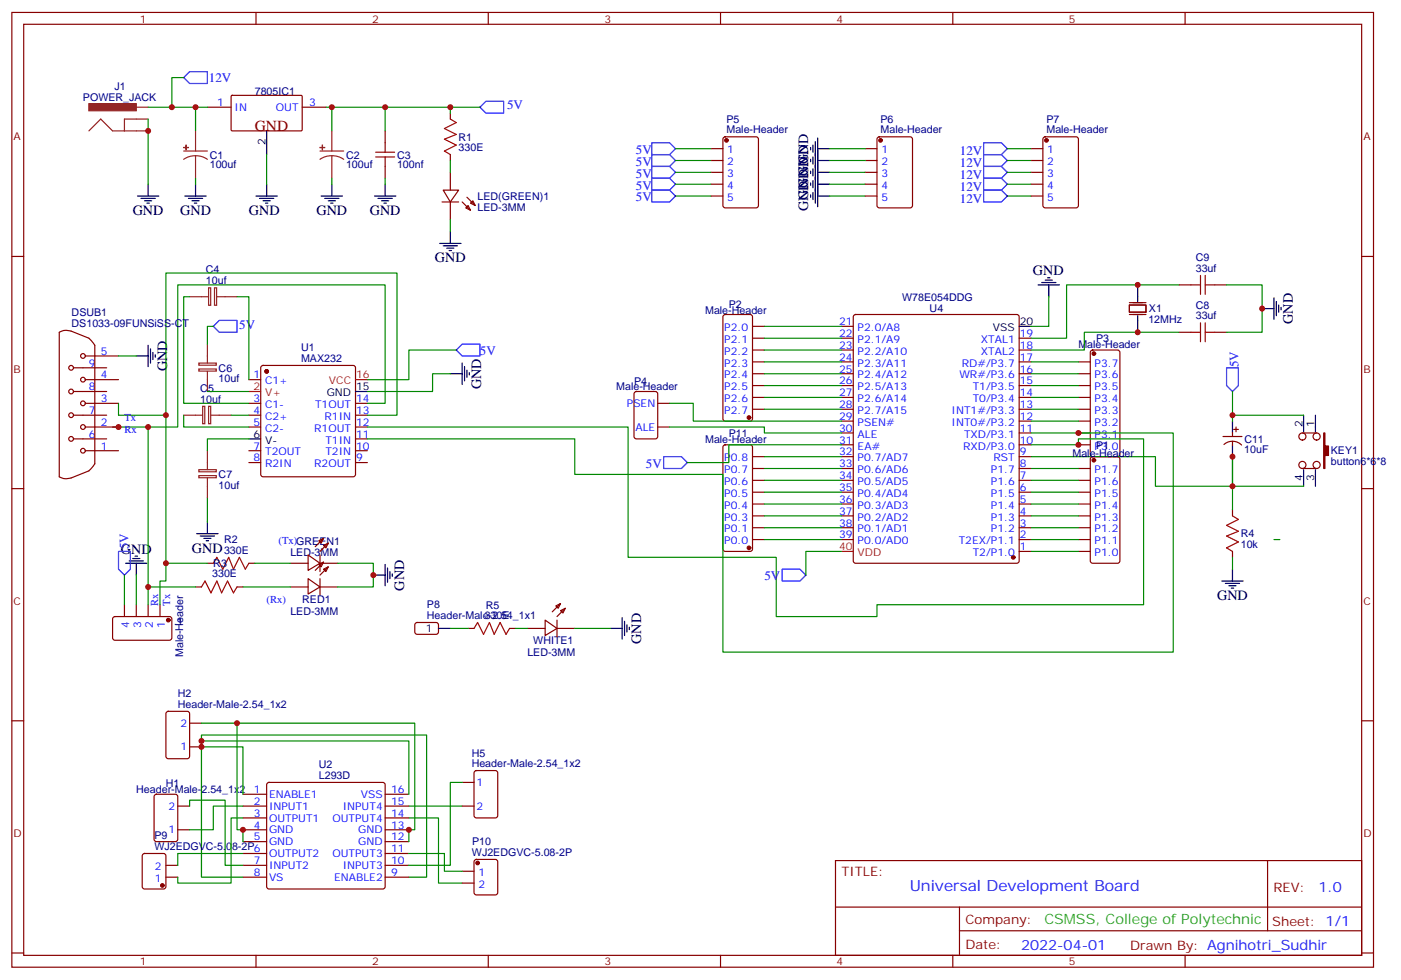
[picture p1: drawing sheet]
<svg xmlns="http://www.w3.org/2000/svg" width="417mm" height="292mm" viewBox="0 0 417 292" stroke-linecap="round" stroke-linejoin="round" font-family="sans-serif">
<g fill="none" stroke="#870000" stroke-width=".35">
<path d="M3.5 3.7h405.4v284.3h-405.4zM7.1 7.2h398.2v277.3h-398.2zM76.2 3.7v3.5M145.3 3.7v3.5M214.5 3.7v3.5M283.6 3.7v3.5M352.8 3.7v3.5M61.7 31.9h7.1M68.8 28.6l.3-.2h20.7l.2 .4-.1 10-.3 .2-20.6-.1-.2-.3zM90 31.9h7M114.7 39v3.5M134.1 33.7v1.8"/>
<path d="M114.7 49.6v3.5M131.9 56.6h4.6l-2.4 3.5zM134.1 46v1.8M134.1 51.3v5.3M139 58.7l2.5 2.5M211.7 44.3h3.5M211.7 47.8h3.5M211.7 51.3h3.5M211.7 54.9h3.5M211.7 58.4h3.5M215.4 41l.5-.3h9.2l.6 .5 .1 20-.5 .7h-9.4l-.7-.4v-20zM257.5 44.3h3.6"/>
<path d="M257.5 47.8h3.6M257.5 51.3h3.6M257.5 54.9h3.6M257.5 58.4h3.6M261.3 41l.5-.3h9.1l.7 .5v20l-.4 .7h-9.4l-.7-.4v-20zM306.9 44.3h3.5M306.9 47.8h3.5M306.9 51.3h3.5M306.9 54.9h3.5M306.9 58.4h3.5M310.7 41l.4-.3h9.2l.7 .5v20l-.4 .7h-9.5l-.6-.4-.1-20zM3.5 76.4h3.6"/>
<path d="M131.6 60.1h4.9M134.1 60.1v5.3M137.6 60.1l2.5 2.5M138.6 61.9l.7-.7 .8 1.4zM140.1 60.5l.7-.7 .7 1.4zM405.3 76.4h3.6M17.6 99l1.7-.6 1.9 .2 5.3 2.1 1.7 2.1v35.3l-1.7 2.1-5.3 2.1-1.4 .3-1-.1-1.2-.5zM215.4 93.9l.5-.2h7.4l.7 .4v30.6l-.4 .7h-7.7l-.7-.4v-30.6zM224 97.2h3.5M250.5 97.2h3.5M254.2 93.9l.5-.2h48l.6 .4 .1 72.9-.5 .7h-48.2l-.6-.4-.1-72.9zM336.2 90.8h4.9v2.2h-4.9z"/>
<path d="M336.2 90.1h4.9M336.2 93.7h4.9M351 99h3.5M351 84.8h3.5M361.6 99h3.5M361.6 84.8h3.5M21.9 116.6h9.8M21.9 109.5h9.8M25.4 113.1h9.9M25.4 106h9.9M74.1 113.1h3.5M77.8 109l.5-.2h26.8l.5 .2 .2 .5v31.8l-.2 .5-.5 .2h-26.8l-.5-.2-.2-.5v-31.8z"/>
<path d="M189 116.8l.4-.2h5.7l.6 .4 .1 13-.5 .6-5.9 .1-.6-.5-.1-12.9zM224 118.4h3.5M224 114.8h3.5M224 111.3h3.5M224 107.8h3.5M224 104.2h3.5M224 100.7h3.5M250.5 118.4h3.5M250.5 114.8h3.5M250.5 111.3h3.5M250.5 107.8h3.5M250.5 104.2h3.5"/>
<path d="M250.5 100.7h3.5M303.4 118.4h3.5M303.4 114.8h3.5M303.4 111.3h3.5M303.4 107.8h3.5M303.4 104.2h3.5M303.4 100.7h3.5M321 118.4h3.6M321 114.8h3.6M321 111.3h3.6M321 107.8h3.6M324.8 104.5l.5-.3h7.4l.6 .5 .1 30.6-.5 .6-7.6 .1-.7-.5v-30.5z"/>
<path d="M21.9 123.6h9.8M21.9 130.7h9.8M25.4 120.1h9.9M25.4 127.2h9.9M25.4 134.2h9.9M74.1 120.1h3.5M74.1 123.6h3.5M74.1 127.2h3.5M74.1 134.2h3.5M74.1 137.8h3.5M105.8 120.1h3.6M105.8 123.6h3.6"/>
<path d="M105.8 127.2h3.6M105.8 134.2h3.6M105.8 137.8h3.6M105.8 130.7h3.6M195.8 120.1h3.5M195.8 127.2h3.5M215.4 132.7l.5-.2h7.4l.7 .4v30.6l-.4 .7h-7.7l-.7-.4v-30.6zM224 139.5h3.5M224 136h3.5M224 121.9h3.5M250.5 139.5h3.5M250.5 136h3.5"/>
<path d="M250.5 132.5h3.5M250.5 128.9h3.5M250.5 125.4h3.5M250.5 121.9h3.5M303.4 139.5h3.5M303.4 136h3.5M303.4 132.5h3.5M303.4 128.9h3.5M303.4 125.4h3.5M303.4 121.9h3.5M321 139.5h3.6M321 132.5h3.6"/>
<path d="M321 128.9h3.6M321 125.4h3.6M321 121.9h3.6M324.8 136.2l.5-.2h7.4l.6 .4 .1 30.6-.5 .7h-7.6l-.7-.4v-30.6zM364.1 130h5.6M364.4 132.4a3.8 3.8 0 0 1 5.2 .1M366.9 128.9v1.1M366.9 131.4v1.1M367.2 127.9h1.5M367.9 127.2v1.4M387.7 139.5h4.2M387.7 128.9h4.2"/>
<path d="M3.5 145.5h3.6M224 157.2h3.5M224 153.6h3.5M224 150.1h3.5M224 146.6h3.5M224 143.1h3.5M250.5 157.2h3.5M250.5 153.6h3.5M250.5 150.1h3.5M250.5 146.6h3.5M250.5 143.1h3.5M303.4 157.2h3.5"/>
<path d="M303.4 153.6h3.5M303.4 150.1h3.5M303.4 146.6h3.5M303.4 143.1h3.5M321 157.2h3.6M321 153.6h3.6M321 150.1h3.6M321 146.6h3.6M321 143.1h3.6M366.9 151.9v1.7M405.3 145.5h3.6M58.2 174.8h1.8"/>
<path d="M61.7 167.7h1.8M70.6 174.8h1.7M74.1 167.7h1.7M86.4 167.7h5.3M86.4 174.8h5.3M91.7 165.3l3.5 2.4-3.5 2.2zM91.7 172.3l3.5 2.5-3.5 2.1zM94.9 161l1.4-.7-.7 1.4zM94.9 168.1l1.4-.7-.7 1.4zM95.2 167.7h5.3M95.2 165.3v4.9M95.2 172.3v5"/>
<path d="M95.2 174.8h5.3M96.3 162.5l1.4-.8-.7 1.5zM96.3 169.5l1.4-.7-.7 1.4zM96.3 160.3l-2.5 2.5M96.3 167.4l-2.5 2.5M97.7 161.7l-2.5 2.5M97.7 168.8l-2.5 2.5M166.9 179.7l-2.5 2.5M224 160.7h3.5M250.5 160.7h3.5M303.4 164.2h3.5M303.4 160.7h3.5"/>
<path d="M321 164.2h3.6M321 160.7h3.6M366.9 164.2v1.8M33.7 183.8l.5-.2 16.5 .1 .5 .6-.1 5.9-.7 .5-16.5-.1-.4-.6v-5.7zM37 180.1v3.5M40.6 180.1v3.5M44.1 180.1v3.5M47.6 180.1v3.5M123.7 185.6l.5-.2h5.9l.4 .7v2.4l-.7 .4-5.9-.1-.4-.6v-2.1zM139.3 187.1h1.8M151.7 187.1h1.8M157 187.1h5.3"/>
<path d="M162.3 184.7l3.5 2.4-3.5 2.2zM165.5 180.4l1.4-.7-.7 1.5zM165.8 187.1h5.3M165.8 184.7v4.9M166.9 181.9l1.4-.7-.7 1.4zM168.3 181.2l-2.5 2.4M3.5 214.7h3.6M49.6 212l.5-.2h5.6l.7 .5v12.9l-.4 .7-5.9 .1-.7-.5v-13zM56.4 215.4h3.6M405.3 214.7h3.6M46.1 236.7l.5-.2h5.6l.7 .5v12.9l-.4 .7h-5.9l-.7-.4v-13zM56.4 222.4h3.6"/>
<path d="M72.3 236.5h7.1M79.6 233.2l.5-.2h33.8l.5 .2 .3 .5v30.4l-.3 .5-.5 .2h-33.8l-.5-.3-.2-.4v-30.4zM114.7 236.5h7M137.6 233h3.5M141.3 229.7l.5-.2h5.7l.6 .4 .1 13-.5 .6-5.9 .1-.6-.5-.1-12.9zM42.6 254.4l.4-.2h5.7l.6 .4 .1 9.5-.5 .6-5.9 .1-.6-.5-.1-9.4zM49.4 257.7h3.5M52.9 240.1h3.5M52.9 247.1h3.5M72.3 240.1h7.1M72.3 243.6h7.1M72.3 247.1h7.1"/>
<path d="M72.3 250.6h7.1M72.3 254.2h7.1M72.3 257.7h7.1M114.7 240.1h7M114.7 243.6h7M114.7 247.1h7M114.7 250.6h7M114.7 254.2h7M114.7 257.7h7M137.6 240.1h3.5M137.6 259.5h3.5M141.3 256.1l.5-.2h5.7l.6 .5 .1 9.4-.5 .7h-5.9l-.6-.4-.1-9.5z"/>
<path d="M248.7 256.3h156.6v28.2h-156.6zM377.3 256.3v20.9M49.4 261.2h3.5M72.3 261.2h7.1M114.7 261.2h7M137.6 263h3.5M248.7 270.1h156.5M285.6 277.2h119.6M285.6 270.1v14.2M3.5 283.8h3.6M76.2 284.5v3.5M145.3 284.5v3.5"/>
<path d="M214.5 284.5v3.5M283.6 284.5v3.5M352.8 284.5v3.5M405.3 283.8h3.6"/>
<circle cx="21.2" cy="109.5" r=".71"/>
<circle cx="21.2" cy="116.6" r=".71"/>
<circle cx="24.7" cy="106" r=".71"/>
<circle cx="24.7" cy="113.1" r=".71"/>
<circle cx="21.2" cy="130.7" r=".71"/>
<circle cx="21.2" cy="123.6" r=".71"/>
<circle cx="24.7" cy="134.2" r=".71"/>
<circle cx="24.7" cy="120.1" r=".71"/>
<circle cx="24.7" cy="127.2" r=".71"/>
<circle cx="387.7" cy="138.5" r="1.06"/>
<circle cx="387.7" cy="130" r="1.06"/>
<circle cx="391.9" cy="130" r="1.06"/>
<circle cx="391.9" cy="138.5" r="1.06"/>
</g>
<g fill="#870000" stroke="#870000" stroke-width=".35">
<path d="M394.1 128.9h.3v3.9h1.1v2.8h-1.1v3.9h-.3z"/>
<circle cx="301.6" cy="166" r=".53"/>
<circle cx="79.4" cy="110.6" r=".53"/>
<circle cx="223" cy="163.2" r=".53"/>
<circle cx="223" cy="124.4" r=".53"/>
<circle cx="325.6" cy="105.3" r=".53"/>
<circle cx="325.6" cy="137.1" r=".53"/>
<circle cx="50.1" cy="184.7" r=".53"/>
<circle cx="216.3" cy="41.8" r=".53"/>
<circle cx="262.1" cy="41.8" r=".53"/>
<circle cx="311.5" cy="41.8" r=".53"/>
<circle cx="48.3" cy="263.7" r=".53"/>
<circle cx="142.2" cy="257" r=".53"/>
</g>
<g fill="none" stroke="#000" stroke-width=".35">
<path d="M79.4 39v7M40.9 58.4h6.4M42 59.1h4.2M43 59.8h2.2M44.1 54.9v3.5M55 58.4h6.4M56.1 59.1h4.2M57.1 59.8h2.2M58.2 54.9v3.5M76.2 58.4h6.3M77.3 59.1h4.2M78.3 59.8h2.1"/>
<path d="M79.4 54.9v3.5M95.6 58.4h6.4M96.7 59.1h4.2M97.7 59.8h2.1M98.8 54.9v3.5M111.5 58.4h6.3M112.5 59.1h4.3M113.6 59.8h2.1M114.7 54.9v3.5M241.3 43.9v.7M241.3 47.4v.8M241.3 51v.7"/>
<path d="M241.3 54.5v.7M241.3 58v.7M242 43.2v2.1M242 46.7v2.2M242 50.3v2.1M242 53.8v2.1M242 57.3v2.1M242.7 42.2v18.3M243.4 58.4h3.5M243.4 44.3h3.5M243.4 41.1v20.5M243.4 47.8h3.5"/>
<path d="M243.4 51.3h3.5M243.4 54.9h3.5M43.7 60.5h.7M57.9 60.5h.7M79 60.5h.7M98.4 60.5h.7M114.3 60.5h.7M130.9 72.5h6.3M131.9 73.2h4.3M133 73.9h2.1M133.7 74.6h.7M134.1 69v3.5"/>
<path d="M303.4 97.2h3.5M309 84.8h6.4M310.1 84.1h4.2M311.1 83.4h2.2M311.9 82.7h.7M312.2 84.8v3.6M338.7 84.8v5M338.7 94v5M375.7 91.9h3.5M379.2 88.7v6.4M379.9 89.8v4.2M380.6 90.8v2.2"/>
<path d="M381.4 91.5v.8M40.6 106h3.5M44.1 102.8v6.4M44.8 103.9v4.2M45.5 105v2.1M46.2 105.7v.7M105.8 116.6h3.6M134.1 111.3h3.5M137.6 108.1v6.4M138.3 109.2v4.2M139 110.2v2.2M139.7 110.9v.8"/>
<path d="M74.1 130.7h3.5M366.9 125.4v3.5M366.9 132.5v3.5M388.1 123.6v5M388.1 139.9v4.9M391.6 123.6v5M391.6 139.9v4.9M58.6 158.9h6.3M59.6 159.6h4.3M61.7 155.4v3.5M37.4 167.7h6.3M38.5 167h4.2"/>
<path d="M39.5 166.3h2.1M40.2 165.6h.7M40.6 167.7v3.6M60.7 160.3h2.1M61.4 161h.7M111.1 171.3h3.6M114.7 168.1v6.3M115.4 169.2v4.2M116.1 170.2v2.1M116.8 170.9v.7M363.7 173h6.4M364.8 173.7h4.2"/>
<path d="M365.8 174.4h2.1M366.5 175.2h.7M366.9 169.5v3.5M130.5 187.1h3.6M181.7 187.1h3.5M185.2 184v6.3M185.9 185v4.3M186.6 186.1v2.1M187.3 186.8v.7"/>
</g>
<path d="M74.1 116.6h3.5M105.8 113.1h3.6M250.5 164.2h3.5" fill="none" stroke="#f00" stroke-width=".35"/>
<g fill="none" stroke="#8c2424" stroke-width=".35">
<path d="M26.5 39l3.5-3.5 3.5 3.5h10.6M40.6 31.9h3.5M44.1 35.5h-7.1v3.5M58.2 39v6M98.8 39v6M54.7 45h7M58.2 46.4l1.9 .2 1.6 .8M58.2 46.4l-1.8 .2-1.7 .8M58.2 46.4v6.7M95.2 45h7.1M98.8 46.4l1.8 .2 1.7 .8M98.8 46.4l-1.9 .2-1.7 .8"/>
<path d="M98.8 46.4v6.7M56.4 88.4h5.7M62.1 85.7h.6v5.2h-.6zM63.9 85.7h.6v5.2h-.6zM64.6 88.4h6M59.2 109.9h5.2v.6h-5.2zM59.2 108.1h5.2v.7h-5.2zM61.7 102.5v5.6M61.7 110.6v6M54.7 123.6h5.6M59.2 139.9h5.2v.6h-5.2zM60.3 121h.7v5.2h-.7z"/>
<path d="M61.7 134.2v5.7M62.1 121h.6v5.2h-.6zM62.8 123.6h6M59.2 141.6h5.2v.7h-5.2zM61.7 142.3v6"/>
</g>
<g fill="#8c2424" stroke="#8c2424" stroke-width=".35">
<path d="M54.7 43.9l1.4 .1z"/>
<path d="M55.4 43.2v1.4z"/>
<path d="M95.2 43.9l1.5 .1z"/>
<path d="M96 43.2v1.4z"/>
<path d="M26.5 30.9h14.1v2.1h-14.1z"/>
</g>
<g fill="none" stroke="#a10000" stroke-width=".35">
<path d="M134.1 35.5l1.7 1-3.5 1.8 3.5 1.7-3.5 1.5 3.5 1.7-3.5 1.8 1.8 1M111.8 46.7h5.7M111.8 45.3h5.7M114.7 42.5v2.8M114.7 46.7v2.9M354.5 99h2.9M354.5 84.8h2.9M357.4 82v5.7M357.4 96.1v5.7M358.8 82v5.7M358.8 96.1v5.7M358.8 99h2.8"/>
<path d="M358.8 84.8h2.8M366.9 153.6l1.8 1.1-3.6 1.8 3.6 1.7-3.6 1.4 3.6 1.8-3.6 1.8 1.8 1M60 174.8l1-1.8 1.8 3.6 1.8-3.6 1.4 3.6 1.7-3.6 1.8 3.6 1.1-1.8M63.5 167.7l1.1-1.7 1.7 3.5 1.8-3.5 1.4 3.5 1.8-3.5 1.7 3.5 1.1-1.8M141.1 187.1l1.1-1.7 1.7 3.5 1.8-3.5 1.4 3.5 1.8-3.5 1.7 3.5 1.1-1.8"/>
</g>
<g fill="none" stroke="#00f" stroke-width=".35">
<path d="M56.4 21.3h5.3v3.6h-5.3l-1.7-1.8zM144.6 30.2h5.3v3.5h-5.3l-1.7-1.8zM194 42.5h5.3l1.8 1.8-1.8 1.7h-5.3zM194 46h5.3l1.8 1.8-1.8 1.8h-5.3zM194 49.6h5.3l1.8 1.7-1.8 1.8h-5.3zM194 53.1h5.3l1.8 1.8-1.8 1.7h-5.3zM194 56.6h5.3l1.8 1.8-1.8 1.7h-5.3zM292.8 42.5h5.3l1.8 1.8-1.8 1.7h-5.3zM292.8 46h5.3l1.8 1.8-1.8 1.8h-5.3zM292.8 49.6h5.3l1.8 1.7-1.8 1.8h-5.3zM292.8 53.1h5.3l1.8 1.8-1.8 1.7h-5.3zM292.8 56.6h5.3l1.8 1.8-1.8 1.7h-5.3z"/>
<path d="M63.5 97.2l1.8-1.8h5.3v3.6h-5.3zM135.8 104.2l1.8-1.7h5.3v3.5h-5.3zM365.1 109.5h3.6v5.3l-1.8 1.8-1.8-1.8zM197.6 136h5.2l1.8 1.8-1.8 1.7h-5.2zM35.3 164.2h3.5v5.3l-1.8 1.8-1.7-1.8zM232.8 169.5h5.3l1.8 1.8-1.8 1.7h-5.3z"/>
</g>
<g fill="none" stroke="#008700" stroke-width=".35">
<path d="M44.1 35.5v19.4M44.1 31.9h17.6M54.7 23.1h-3.5v8.8M58.2 31.9v7.1M97 31.9h1.8v7.1M98.8 31.9h15.9v7.1M114.7 31.9h28.2M134.1 31.9v1.8M58.2 53.1v1.8M79.4 46v8.9M98.8 53.1v1.8M114.7 53.1v1.8"/>
<path d="M134.1 47.8v3.5M201.1 44.3h10.6M201.1 47.8h10.6M201.1 51.3h10.6M201.1 54.9h10.6M201.1 58.4h10.6M246.9 44.3h10.6M246.9 47.8h10.6M246.9 51.3h10.6M246.9 54.9h10.6M246.9 58.4h10.6M299.9 44.3h7"/>
<path d="M299.9 47.8h7M299.9 51.3h7M299.9 54.9h7M299.9 58.4h7M134.1 65.4v3.6M56.4 88.4h-1.7v31.7h19.4M63.5 97.2h-1.8v5.3M70.6 88.4h3.5v24.7M227.5 97.2h23M312.2 88.4v8.8h-5.3M351 99h-28.2v5.2h-15.9M351 84.8h-33.5v15.9h-10.6"/>
<path d="M365.1 84.8h10.6v14.2h-10.6M35.3 106h5.3M61.7 116.6h12.4M134.1 111.3h-5.3v5.3h-19.4M135.8 104.2h-14.1v8.9h-12.3M227.5 100.7h23M227.5 118.4h23M227.5 107.8h23M227.5 104.2h23M227.5 111.3h23M227.5 114.8h23M306.9 118.4h14.1"/>
<path d="M306.9 114.8h14.1M306.9 111.3h14.1M306.9 107.8h14.1M366.9 116.6v7M35.3 120.1v3.5h14.1v-42.3h68.8v42.3h-8.8M44.1 127.2v52.9M49.4 123.6v49.4h-1.8v7.1M54.7 123.6v3.6h19.4M68.8 123.6h5.3M74.1 130.7h-12.4v3.5M109.4 120.1h5.3v-35.3h-61.8v42.4h-19.4M109.4 127.2h77.6v38.8h44.1v17.6h30v-3.5h79.3v-49.4h-19.4v1.8h-14.1"/>
<path d="M199.3 127.2h28.2v1.7h23M199.3 120.1h7.1v5.3h44.1M227.5 139.5h23M227.5 136h23M227.5 121.9h23M250.5 132.5h-33.5v5.3h-12.4M306.9 139.5h14.1M306.9 125.4h14.1M306.9 121.9h14.1M306.9 136h37.1v8.8h44.1M306.9 128.9h42.3v65.3h-134v-52.9h-44.1v-10.6h-61.7M366.9 136v15.9"/>
<path d="M388.1 123.6h-21.2v1.8M61.7 148.3v7.1M227.5 157.2h23M227.5 153.6h23M227.5 150.1h23M227.5 146.6h23M227.5 143.1h23M306.9 157.2h14.1M306.9 153.6h14.1M306.9 150.1h14.1M306.9 146.6h14.1M306.9 143.1h14.1"/>
<path d="M37 171.3v8.8M40.6 171.3v8.8M44.1 174.8h14.1M49.4 167.7h12.3M72.3 174.8h14.1M75.8 167.7h10.6M100.5 167.7h10.6v7.1h-10.6M227.5 160.7h23M250.5 164.2h-10.6v7.1M306.9 164.2h14.1M306.9 160.7h14.1M366.9 166v3.5"/>
<path d="M379.2 160.7h1.8M134.1 187.1h5.2M153.5 187.1h3.5M171.1 187.1h10.6M60 215.4h10.6v31.7h1.7v3.5M70.6 215.4h52.9v31.7h-1.8v3.5M60 222.4v38.8h12.3M60 220.7v-1.8h67v42.3h-5.3M72.3 236.5v-14.1h-12.3v-1.7h61.7v15.8M137.6 233h-3.5v24.7h-12.4M56.4 240.1v-1.8h10.6v19.4h5.3M72.3 240.1h-8.8v7h-7.1"/>
<path d="M72.3 243.6h-3.5v19.4h-15.9v-1.8M72.3 254.2h-19.4v3.5M121.7 254.2h10.6v5.3h5.3M121.7 243.6h8.8v19.4h7.1M121.7 240.1h15.9"/>
</g>
<g fill="#c00">
<circle cx="49.4" cy="123.6" r=".88"/>
<circle cx="321" cy="128.9" r=".88"/>
<circle cx="366.9" cy="123.6" r=".88"/>
<circle cx="60" cy="220.7" r=".88"/>
<circle cx="60" cy="222.4" r=".88"/>
<circle cx="366.9" cy="144.8" r=".88"/>
<circle cx="375.7" cy="91.9" r=".88"/>
<circle cx="114.7" cy="31.9" r=".88"/>
<circle cx="44.1" cy="39" r=".88"/>
<circle cx="98.8" cy="31.9" r=".88"/>
<circle cx="58.2" cy="31.9" r=".88"/>
<circle cx="134.1" cy="31.9" r=".88"/>
<circle cx="44.1" cy="127.2" r=".88"/>
<circle cx="338.7" cy="99" r=".88"/>
<circle cx="338.7" cy="84.8" r=".88"/>
<circle cx="35.3" cy="127.2" r=".88"/>
<circle cx="51.2" cy="31.9" r=".88"/>
<circle cx="72.3" cy="247.1" r=".88"/>
<circle cx="70.6" cy="215.4" r=".88"/>
<circle cx="121.7" cy="247.1" r=".88"/>
<circle cx="44.1" cy="174.8" r=".88"/>
<circle cx="49.4" cy="167.7" r=".88"/>
<circle cx="111.1" cy="171.3" r=".88"/>
<circle cx="321" cy="132.5" r=".88"/>
<circle cx="366.9" cy="136" r=".88"/>
</g>
<text font-size="4.6" fill="#800" x="75.8" y="39.1">GND</text>
<text font-size="4.6" fill="#00f" x="270.8" y="265.3">Universal Development Board</text>
<g font-size="4.2">
<text x="240.6" y="59.4" transform="rotate(-90 240.6 59.4)">GND GND</text>
<text x="240.6" y="55.9" transform="rotate(-90 240.6 55.9)">GND</text>
<text x="39.5" y="64">GND</text>
<text x="53.6" y="64">GND</text>
<text x="74.1" y="63.9">GND</text>
<text x="94.2" y="64">GND</text>
<text x="110.1" y="64">GND</text>
<text x="240.6" y="63" transform="rotate(-90 240.6 63)">GND GND</text>
<text x="129.5" y="78.1">GND</text>
<text x="307.5" y="82">GND</text>
<text x="384.9" y="96.5" transform="rotate(-90 384.9 96.5)">GND</text>
<text x="49.7" y="110.6" transform="rotate(-90 49.7 110.6)">GND</text>
<text x="143.2" y="115.9" transform="rotate(-90 143.2 115.9)">GND</text>
<text x="36" y="164.9">GND</text>
<text x="57.1" y="164.6">GND</text>
<text x="120.3" y="175.9" transform="rotate(-90 120.3 175.9)">GND</text>
<text x="362.3" y="178.7">GND</text>
<text x="190.9" y="191.7" transform="rotate(-90 190.9 191.7)">GND</text>
</g>
<g font-size="4.2" fill="#00f">
<text x="392.5" y="265.6">1.0</text>
<text x="304" y="282.9">2022-04-01</text>
</g>
<text font-size="4.2" fill="#3c0" x="310.9" y="275.1">CSMSS, College of Polytechnic</text>
<g font-size="3.9" fill="#00f">
<text x="62.2" y="24.3">12V</text>
<text x="150.9" y="32.5">5V</text>
<text x="189.3" y="45.9">5V</text>
<text x="285.8" y="46.2">12V</text>
<text x="189.3" y="49.4">5V</text>
<text x="189.3" y="52.9">5V</text>
<text x="285.8" y="49.7">12V</text>
<text x="285.8" y="53.3">12V</text>
<text x="189.3" y="56.4">5V</text>
<text x="189.3" y="60">5V</text>
<text x="285.8" y="56.8">12V</text>
<text x="285.8" y="60.3">12V</text>
<text x="71.2" y="97.9">5V</text>
<text x="142.9" y="105.7">5V</text>
<text x="368.7" y="109.3" transform="rotate(-90 368.7 109.3)">5V</text>
<text x="192.3" y="139.5">5V</text>
<text x="38.3" y="163.6" transform="rotate(-90 38.3 163.6)">5V</text>
<text x="227.5" y="172.9">5V</text>
</g>
<g font-size="3.9" fill="#800">
<text x="250.5" y="260.9">TITLE:</text>
<text x="379.1" y="265.6">REV:</text>
<text x="287.4" y="275.1">Company:</text>
<text x="378.7" y="275.7">Sheet: 1/1</text>
<text x="287.4" y="282.8">Date:</text>
<text x="336.4" y="282.8">Drawn By: Agnihotri_Sudhir</text>
</g>
<g font-size="3.2" fill="#800">
<text x="41.6" y="6.7">1</text>
<text x="110.8" y="6.7">2</text>
<text x="179.9" y="6.7">3</text>
<text x="249.1" y="6.7">4</text>
<text x="318.2" y="6.7">5</text>
<text x="4.1" y="41.8">A</text>
<text x="405.9" y="41.8">A</text>
<text x="4.1" y="110.9">B</text>
<text x="405.9" y="110.9">B</text>
<text x="4.1" y="180.1">C</text>
<text x="405.9" y="180.1">C</text>
<text x="4.1" y="249.2">D</text>
<text x="405.9" y="249.2">D</text>
<text x="41.6" y="287.5">1</text>
<text x="110.8" y="287.5">2</text>
<text x="179.9" y="287.5">3</text>
<text x="249.1" y="287.5">4</text>
<text x="318.2" y="287.5">5</text>
</g>
<g font-size="3.2" fill="#000080">
<text x="24.7" y="30">POWER_JACK</text>
<text x="34.1" y="26.9">J1</text>
<text x="75.8" y="28.2">7805IC1</text>
<text x="136.5" y="41.9">R1</text>
<text x="216.3" y="39.7">Male-Header</text>
<text x="216.3" y="36.5">P5</text>
<text x="262.1" y="39.7">Male-Header</text>
<text x="262.1" y="36.5">P6</text>
<text x="311.5" y="39.7">Male-Header</text>
<text x="311.5" y="36.5">P7</text>
<text x="62.4" y="47.2">C1</text>
<text x="103" y="47.2">C2</text>
<text x="118.2" y="47.2">C3</text>
<text x="136.5" y="45.1">330E</text>
<text x="62.4" y="50.2">100uf</text>
<text x="103" y="50.2">100uf</text>
<text x="118.2" y="50.2">100nf</text>
<text x="142.2" y="59.5">LED(GREEN)1</text>
<text x="142.2" y="62.8">LED-3MM</text>
<text x="356" y="77.8">C9</text>
<text x="61.3" y="81.4">C4</text>
<text x="356" y="81">33uf</text>
<text x="61.3" y="84.7">10uf</text>
<text x="268.6" y="89.5">W78E054DDG</text>
<text x="21.3" y="94.1">DSUB1</text>
<text x="209.9" y="93.5">Male-Header</text>
<text x="217" y="91.7">P2</text>
<text x="276.7" y="93">U4</text>
<text x="342" y="93">X1</text>
<text x="356" y="95.1">33uf</text>
<text x="356" y="91.9">C8</text>
<text x="21.3" y="97.3">DS1033-09FUNSiSS-CT</text>
<text x="326.3" y="102">P3</text>
<text x="341.8" y="96.2">12MHz</text>
<text x="89.6" y="107.8">MAX232</text>
<text x="89.6" y="104.6">U1</text>
<text x="321" y="103.7">Male-Header</text>
<text x="65.1" y="113.9">10uf</text>
<text x="65.1" y="110.7">C6</text>
<text x="59.6" y="119.9">10uf</text>
<text x="59.6" y="116.7">C5</text>
<text x="183.4" y="116.1">Male-Header</text>
<text x="188.7" y="114.6">P4</text>
<text x="209.9" y="131.9">Male-Header</text>
<text x="217" y="130.2">P11</text>
<text x="370.4" y="132">C11</text>
<text x="319.3" y="136">Male-Header</text>
<text x="326.3" y="133.7">P1</text>
<text x="370.4" y="135">10uF</text>
<text x="396.2" y="135.3">KEY1</text>
<text x="65.1" y="142.4">C7</text>
<text x="396.2" y="138.5">button6*6*8</text>
<text x="65.1" y="145.6">10uf</text>
<text x="66.7" y="161.7">R2</text>
<text x="369.4" y="160">R4</text>
<text x="66.7" y="164.9">330E</text>
<text x="86.4" y="165.5">LED-3MM</text>
<text x="369.4" y="163.2">10k</text>
<text x="63.2" y="172">330E</text>
<text x="63.5" y="169">R3</text>
<text x="90" y="179.6">RED1</text>
<text x="86.4" y="183.1">LED-3MM</text>
<text x="127.1" y="184.3">Header-Male-2.54_1x1</text>
<text x="127.1" y="181.2">P8</text>
<text x="144.3" y="184.3">330E</text>
<text x="144.6" y="181.3">R5</text>
<text x="51.9" y="186.2">.1</text>
<text x="158.7" y="191.9">WHITE1</text>
<text x="54.5" y="195.7" transform="rotate(-90 54.5 195.7)">Male-Header</text>
<text x="157" y="195.4">LED-3MM</text>
<text x="52.9" y="207.7">H2</text>
<text x="52.9" y="210.8">Header-Male-2.54_1x2</text>
<text x="140.4" y="225.3">H5</text>
<text x="94.9" y="232">L293D</text>
<text x="94.9" y="228.8">U2</text>
<text x="140.4" y="228.4">Header-Male-2.54_1x2</text>
<text x="40.6" y="236">Header-Male-2.54_1x2</text>
<text x="49.4" y="234.3">H1</text>
<text x="46" y="249.9">P9</text>
<text x="140.5" y="251.7">P10</text>
<text x="46" y="253.1">WJ2EDGVC-5.08-2P6</text>
<text x="140.5" y="254.9">WJ2EDGVC-5.08-2P</text>
</g>
<g font-size="3.2" fill="#00f">
<text x="64.7" y="31.6">1</text>
<text x="69.8" y="33">IN</text>
<text x="82.1" y="33">OUT</text>
<text x="92.1" y="31.6">3</text>
<text x="216.5" y="45.7">1</text>
<text x="262.4" y="45.7">1</text>
<text x="311.7" y="45.7">1</text>
<text x="216.5" y="49.2">2</text>
<text x="216.5" y="52.7">3</text>
<text x="262.4" y="49.2">2</text>
<text x="262.4" y="52.7">3</text>
<text x="311.7" y="49.2">2</text>
<text x="311.7" y="52.7">3</text>
<text x="216.5" y="56.3">4</text>
<text x="216.5" y="59.8">5</text>
<text x="262.4" y="56.3">4</text>
<text x="262.4" y="59.8">5</text>
<text x="311.7" y="56.3">4</text>
<text x="311.7" y="59.8">5</text>
<text x="215.6" y="98.6">P2.0</text>
<text x="249.8" y="96.8">21</text>
<text x="249.8" y="100.4">22</text>
<text x="255.3" y="98.6">P2.0/A8</text>
<text x="303.6" y="100.4">19</text>
<text x="30" y="105.7">5</text>
<text x="215.6" y="105.7">P2.2</text>
<text x="215.6" y="102.1">P2.1</text>
<text x="249.8" y="103.9">23</text>
<text x="249.8" y="107.4">24</text>
<text x="255.3" y="102.1">P2.1/A9</text>
<text x="255.3" y="105.7">P2.2/A10</text>
<text x="292" y="105.7">XTAL2</text>
<text x="292" y="102.1">XTAL1</text>
<text x="303.6" y="107.4">17</text>
<text x="303.6" y="103.9">18</text>
<text x="26.5" y="109.2">9</text>
<text x="30" y="112.7">4</text>
<text x="75.4" y="112.7">1</text>
<text x="215.6" y="112.7">P2.4</text>
<text x="215.6" y="109.2">P2.3</text>
<text x="249.8" y="110.9">25</text>
<text x="255.3" y="109.2">P2.3/A11</text>
<text x="255.3" y="112.7">P2.4/A12</text>
<text x="285.6" y="112.7">WR#/P3.6</text>
<text x="286.3" y="109.2">RD#/P3.7</text>
<text x="303.6" y="110.9">16</text>
<text x="325.9" y="109.2">P3.7</text>
<text x="325.9" y="112.7">P3.6</text>
<text x="26.5" y="116.2">8</text>
<text x="30" y="119.8">3</text>
<text x="75.4" y="119.8">3</text>
<text x="78.9" y="114.5">C1+</text>
<text x="106" y="119.8">14</text>
<text x="215.6" y="119.8">P2.6</text>
<text x="215.6" y="116.2">P2.5</text>
<text x="249.8" y="114.5">26</text>
<text x="249.8" y="118">27</text>
<text x="255.3" y="116.2">P2.5/A13</text>
<text x="255.3" y="119.8">P2.6/A14</text>
<text x="289.6" y="119.8">T0/P3.4</text>
<text x="289.6" y="116.2">T1/P3.5</text>
<text x="303.6" y="118">14</text>
<text x="303.6" y="114.5">15</text>
<text x="325.9" y="116.2">P3.5</text>
<text x="325.9" y="119.8">P3.4</text>
<text x="26.5" y="123.3">7</text>
<text x="37" y="125.3">Tx</text>
<text x="75.4" y="123.3">4</text>
<text x="78.9" y="121.5">C1-</text>
<text x="78.9" y="125.1">C2+</text>
<text x="93.8" y="121.5">T1OUT</text>
<text x="96.6" y="125.1">R1IN</text>
<text x="106" y="123.3">13</text>
<text x="186.6" y="121.2">PSEN</text>
<text x="215.6" y="123.3">P2.7</text>
<text x="249.8" y="121.5">28</text>
<text x="249.8" y="125.1">29</text>
<text x="255.3" y="123.3">P2.7/A15</text>
<text x="283.3" y="123.3">INT1#/P3.3</text>
<text x="303.6" y="125.1">12</text>
<text x="303.6" y="121.5">13</text>
<text x="325.9" y="123.3">P3.3</text>
<text x="26.5" y="130.4">6</text>
<text x="30" y="126.8">2</text>
<text x="37" y="128.8">Rx</text>
<text x="75.4" y="126.8">5</text>
<text x="78.9" y="128.6">C2-</text>
<text x="93.5" y="128.6">R1OUT</text>
<text x="106" y="130.4">11</text>
<text x="106" y="126.8">12</text>
<text x="189.1" y="128.2">ALE</text>
<text x="249.8" y="128.6">30</text>
<text x="255.3" y="126.8">PSEN#</text>
<text x="255.3" y="130.4">ALE</text>
<text x="283.3" y="126.8">INT0#/P3.2</text>
<text x="287" y="130.4">TXD/P3.1</text>
<text x="303.6" y="128.6">11</text>
<text x="325.9" y="126.8">P3.2</text>
<text x="325.9" y="130.4">P3.1</text>
<text x="30" y="133.9">1</text>
<text x="75.4" y="133.9">7</text>
<text x="75.4" y="137.4">8</text>
<text x="78.9" y="135.6">T2OUT</text>
<text x="96.8" y="135.6">T2IN</text>
<text x="96.8" y="132.1">T1IN</text>
<text x="106" y="137.4">9</text>
<text x="106" y="133.9">10</text>
<text x="215.6" y="137.4">P0.8</text>
<text x="249.8" y="132.1">31</text>
<text x="249.8" y="135.6">32</text>
<text x="255.3" y="133.9">EA#</text>
<text x="255.3" y="137.4">P0.7/AD7</text>
<text x="286.7" y="133.9">RXD/P3.0</text>
<text x="295.8" y="137.4">RST</text>
<text x="303.6" y="135.6">9</text>
<text x="303.6" y="132.1">10</text>
<text x="325.9" y="133.9">P3.0</text>
<text x="78.9" y="139.2">R2IN</text>
<text x="93.5" y="139.2">R2OUT</text>
<text x="215.6" y="140.9">P0.7</text>
<text x="249.8" y="139.2">33</text>
<text x="249.8" y="142.7">34</text>
<text x="255.3" y="140.9">P0.6/AD6</text>
<text x="295" y="140.9">P1.7</text>
<text x="303.6" y="142.7">7</text>
<text x="303.6" y="139.2">8</text>
<text x="325.9" y="140.9">P1.7</text>
<text x="215.6" y="148">P0.5</text>
<text x="215.6" y="144.5">P0.6</text>
<text x="249.8" y="146.2">35</text>
<text x="249.8" y="149.8">36</text>
<text x="255.3" y="144.5">P0.5/AD5</text>
<text x="255.3" y="148">P0.4/AD4</text>
<text x="295" y="148">P1.5</text>
<text x="295" y="144.5">P1.6</text>
<text x="303.6" y="149.8">5</text>
<text x="303.6" y="146.2">6</text>
<text x="325.9" y="144.5">P1.6</text>
<text x="325.9" y="148">P1.5</text>
<text x="215.6" y="155">P0.3</text>
<text x="215.6" y="151.5">P0.4</text>
<text x="249.8" y="153.3">37</text>
<text x="255.3" y="151.5">P0.3/AD3</text>
<text x="255.3" y="155">P0.2/AD2</text>
<text x="295" y="155">P1.3</text>
<text x="295" y="151.5">P1.4</text>
<text x="303.6" y="153.3">4</text>
<text x="325.9" y="151.5">P1.4</text>
<text x="325.9" y="155">P1.3</text>
<text x="82.9" y="161.9">(Tx)GREEN1</text>
<text x="215.6" y="158.6">P0.1</text>
<text x="249.8" y="156.8">38</text>
<text x="249.8" y="160.3">39</text>
<text x="255.3" y="158.6">P0.1/AD1</text>
<text x="295" y="158.6">P1.2</text>
<text x="303.6" y="160.3">2</text>
<text x="303.6" y="156.8">3</text>
<text x="325.9" y="158.6">P1.2</text>
<text x="215.6" y="162.1">P0.0</text>
<text x="255.3" y="162.1">P0.0/AD0</text>
<text x="285.4" y="162.1">T2EX/P1.1</text>
<text x="289.6" y="165.6">T2/P1.0</text>
<text x="303.6" y="163.9">1</text>
<text x="325.9" y="162.1">P1.1</text>
<text x="325.9" y="165.6">P1.0</text>
<text x="79.4" y="179.6">(Rx)</text>
<text x="47.1" y="180.5" transform="rotate(-90 47.1 180.5)">Rx</text>
<text x="50.7" y="180.3" transform="rotate(-90 50.7 180.3)">Tx</text>
<text x="38.5" y="186.9" transform="rotate(-90 38.5 186.9)">4</text>
<text x="42" y="186.9" transform="rotate(-90 42 186.9)">3</text>
<text x="45.5" y="186.9" transform="rotate(-90 45.5 186.9)">2</text>
<text x="49" y="186.9" transform="rotate(-90 49 186.9)">1</text>
<text x="53.7" y="216.4">2</text>
<text x="53.7" y="223.5">1</text>
<text x="75.6" y="236.2">1</text>
<text x="75.6" y="239.7">2</text>
<text x="80.1" y="237.6">ENABLE1</text>
<text x="107.4" y="237.6">VSS</text>
<text x="116.4" y="239.7">15</text>
<text x="116.4" y="236.2">16</text>
<text x="141.8" y="234.1">1</text>
<text x="50.2" y="241.1">2</text>
<text x="75.6" y="243.2">3</text>
<text x="80.1" y="241.1">INPUT1</text>
<text x="80.1" y="244.7">OUTPUT1</text>
<text x="99" y="244.7">OUTPUT4</text>
<text x="102" y="241.1">INPUT4</text>
<text x="116.4" y="243.2">14</text>
<text x="141.8" y="241.1">2</text>
<text x="50.2" y="248.2">1</text>
<text x="75.6" y="246.8">4</text>
<text x="75.6" y="250.3">5</text>
<text x="80.1" y="248.2">GND</text>
<text x="80.1" y="251.7">GND</text>
<text x="106.7" y="251.7">GND</text>
<text x="106.7" y="248.2">GND</text>
<text x="116.4" y="250.3">12</text>
<text x="116.4" y="246.8">13</text>
<text x="75.6" y="257.4">7</text>
<text x="80.1" y="255.2">OUTPUT2</text>
<text x="99" y="255.2">OUTPUT3</text>
<text x="116.4" y="257.4">10</text>
<text x="116.4" y="253.8">11</text>
<text x="46.1" y="262.6">1</text>
<text x="46.1" y="259.1">2</text>
<text x="75.6" y="260.9">8</text>
<text x="80.1" y="258.8">INPUT2</text>
<text x="80.1" y="262.3">VS</text>
<text x="99.4" y="262.3">ENABLE2</text>
<text x="102" y="258.8">INPUT3</text>
<text x="116.4" y="260.9">9</text>
<text x="142.4" y="260.9">1</text>
<text x="142.4" y="264.4">2</text>
</g>
<g font-size="3.2">
<text x="79" y="43.1" transform="rotate(-90 79 43.1)">2</text>
<text x="295.6" y="98.6">VSS</text>
<text x="303.6" y="96.8">20</text>
<text x="97.2" y="118">GND</text>
<text x="106" y="116.2">15</text>
<text x="75.4" y="130.4">6</text>
<text x="387.7" y="127.2" transform="rotate(-90 387.7 127.2)">2</text>
<text x="391.2" y="127.2" transform="rotate(-90 391.2 127.2)">1</text>
<text x="78.9" y="132.1">V-</text>
<text x="387.7" y="143.3" transform="rotate(-90 387.7 143.3)">4</text>
<text x="391.2" y="143.3" transform="rotate(-90 391.2 143.3)">3</text>
<text x="126.7" y="188.2">1</text>
</g>
<g font-size="3.2" fill="#f00">
<text x="106" y="112.7">16</text>
<text x="75.4" y="116.2">2</text>
<text x="78.9" y="118">V+</text>
<text x="97.9" y="114.5">VCC</text>
<text x="249.8" y="163.9">40</text>
<text x="255.3" y="165.6">VDD</text>
</g>
</svg>
